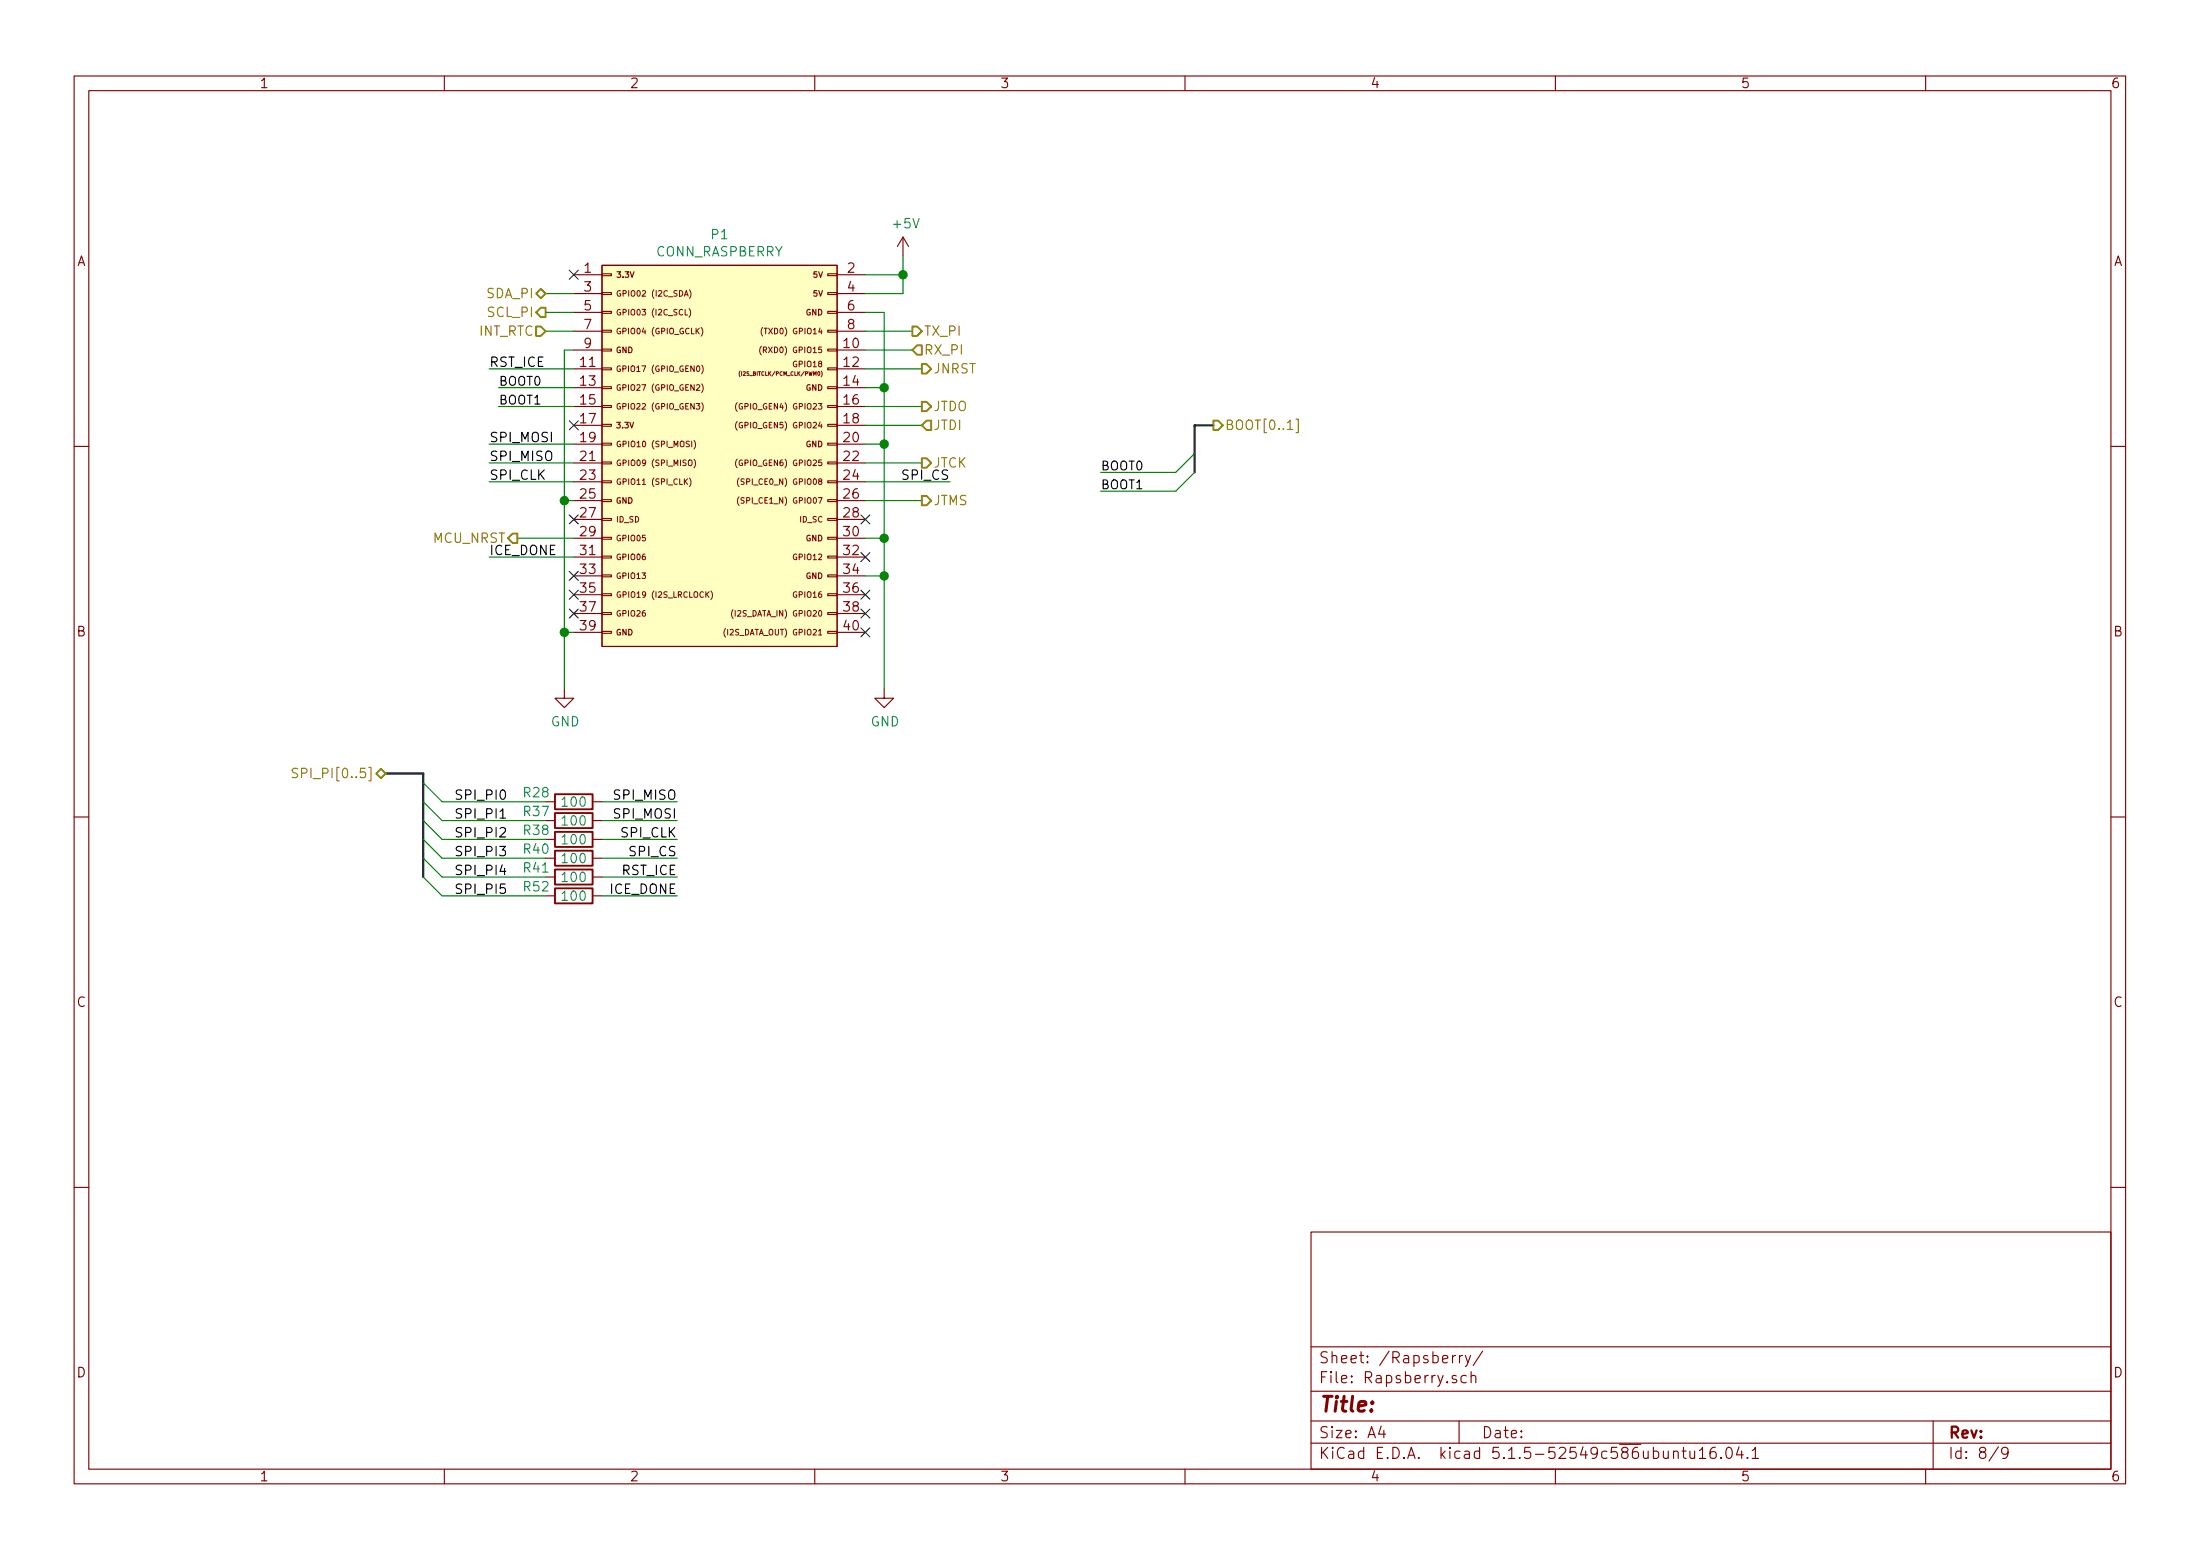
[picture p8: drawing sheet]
<svg xmlns="http://www.w3.org/2000/svg" width="297mm" height="210mm" viewBox="0 0 297 210" stroke-linecap="round" stroke-linejoin="round" font-family="sans-serif">
<g fill="none" stroke="#840000" stroke-width=".15">
<path d="M10 10.3h277v189.9h-277zM12 12.2h273v186.1h-273zM60 10.3v1.9M110 10.3v1.9M160 10.3v1.9M210 10.3v1.9M260 10.3v1.9M77.5 37.1h3.8M77.5 39.6h3.8M81.3 35.8h31.7v51.4h-31.7zM81.3 39.5h1.2v.2h-1.2zM81.3 37h1.2v.2h-1.2z"/>
<path d="M111.8 39.5h1.2v.2h-1.2zM111.8 37h1.2v.2h-1.2zM113 37.1h3.8M113 39.6h3.8M121.9 32l-.7 1.3M121.9 32v2.5M121.9 32l.8 1.3M77.5 47.2h3.8M77.5 49.8h3.8M77.5 52.3h3.8M77.5 54.9h3.8M77.5 57.4h3.8"/>
<path d="M77.5 59.9h3.8M77.5 42.2h3.8M77.5 44.7h3.8M81.3 59.8h1.2v.3h-1.2zM81.3 57.3h1.2v.2h-1.2zM81.3 54.7h1.2v.3h-1.2zM81.3 52.2h1.2v.2h-1.2zM81.3 49.7h1.2v.2h-1.2zM81.3 47.1h1.2v.3h-1.2zM81.3 44.6h1.2v.2h-1.2zM81.3 42h1.2v.3h-1.2zM111.8 59.8h1.2v.3h-1.2z"/>
<path d="M111.8 57.3h1.2v.2h-1.2zM111.8 54.7h1.2v.3h-1.2zM111.8 52.2h1.2v.2h-1.2zM111.8 49.7h1.2v.2h-1.2zM111.8 47.1h1.2v.3h-1.2zM111.8 44.6h1.2v.2h-1.2zM111.8 42h1.2v.3h-1.2zM113 47.2h3.8M113 49.8h3.8M113 52.3h3.8M113 54.9h3.8M113 57.4h3.8"/>
<path d="M113 59.9h3.8M113 42.2h3.8M113 44.7h3.8M10 60.2h2M77.5 62.5h3.8M77.5 65h3.8M77.5 67.6h3.8M77.5 70.1h3.8M77.5 72.6h3.8M77.5 75.2h3.8M77.5 77.7h3.8M81.3 77.6h1.2v.2h-1.2z"/>
<path d="M81.3 75.1h1.2v.2h-1.2zM81.3 72.5h1.2v.3h-1.2zM81.3 70h1.2v.2h-1.2zM81.3 67.4h1.2v.3h-1.2zM81.3 64.9h1.2v.2h-1.2zM81.3 62.4h1.2v.2h-1.2zM111.8 77.6h1.2v.2h-1.2zM111.8 75.1h1.2v.2h-1.2zM111.8 72.5h1.2v.3h-1.2zM111.8 70h1.2v.2h-1.2zM111.8 67.4h1.2v.3h-1.2zM111.8 64.9h1.2v.2h-1.2z"/>
<path d="M111.8 62.4h1.2v.2h-1.2zM113 62.5h3.8M113 65h3.8M113 67.6h3.8M113 70.1h3.8M113 72.6h3.8M113 75.2h3.8M113 77.7h3.8M285 60.2h2M76.2 93v1.2h1.3l-1.3 1.3-1.3-1.3h1.3M77.5 80.3h3.8M77.5 82.8h3.8"/>
<path d="M77.5 85.3h3.8M81.3 85.2h1.2v.3h-1.2zM81.3 82.7h1.2v.2h-1.2zM81.3 80.1h1.2v.3h-1.2zM111.8 85.2h1.2v.3h-1.2zM111.8 82.7h1.2v.2h-1.2zM111.8 80.1h1.2v.3h-1.2zM113 80.3h3.8M113 82.8h3.8M113 85.3h3.8M119.4 93v1.2h1.2l-1.2 1.3-1.3-1.3h1.3M10 110.3h2"/>
<path d="M73.7 118.4h1.2M73.7 115.8h1.2M73.7 113.3h1.2M73.7 110.7h1.2M73.7 108.2h1.2M80 118.4h1.3M80 115.8h1.3M80 113.3h1.3M80 110.7h1.3M80 108.2h1.3M285 110.3h2M73.7 120.9h1.2"/>
<path d="M80 120.9h1.3M10 160.2h2M177 166.3h108v32h-108zM285 160.2h2M60 198.3v1.9M110 198.3v1.9M160 198.3v1.9M177 194.8h108M177 191.8h108M177 187.8h108M177 181.8h108M186.5 192.5l-.4 1h1"/>
<path d="M186.8 193v1M196.5 182.9l-.2 .1-.2 .2M196.6 185.7l-.3-.1-.2 .1v.2a.48 .48 0 0 0 .5 .3l.1 .1-.1 .2-.1 .1-.4-.1M197 191.8v3M197.1 182.9v1M197.5 182.9a.37 .37 0 0 0-.4 .3M197.8 182.9l.4 1M198 185.7a.5 .5 0 0 0-.7 0v.6a.47 .47 0 0 0 .5 .3l.2-.1M198.6 182.9l-.6 1.4-.2 .1M198.6 185.7a.38 .38 0 0 1 .7 .1v.8M198.6 185.1v1.5M200.2 182.3l-1.3 2"/>
<path d="M210 198.3v1.9M226 196a.38 .38 0 0 1 .6 0v.8M227.1 195.8h.6M227.3 195.3v1.3l.1 .1 .3 .1M228.2 195.8v.9a.4 .4 0 0 0 .6 0M228.8 195.8v1M229.4 195.8l.3-.3 .2-.2v1.5M229.4 196.8h.9M231.6 195.3a.59 .59 0 0 0-.7 .7v.7a.51 .51 0 0 0 .7 0 .61 .61 0 0 0 0-.7 .57 .57 0 0 0-.7 0v.2M232.4 196.7v.1l-.1-.1h.1v.1M233.1 195.5a.37 .37 0 0 1 .4-.2 .37 .37 0 0 1 .3 .3 .77 .77 0 0 1-.4 1.2l-.3-.1a1.41 1.41 0 0 1 0-1.2zM234.8 195.2l-.4 1.1h1"/>
<path d="M235.2 195.8v1M235.9 196.7h.1l-.1 .1v-.1v.1M236.6 195.8l.3-.3 .1-.2v1.5M236.6 196.8h.8M260 198.3v1.9M261 191.8v6.5M269.8 195.2l-1.2 2M271.1 196l-.3 .3h-.2l-.3-.3v-.4a.47 .47 0 0 1 .5-.3l.2 .2a1.19 1.19 0 0 1-.2 1.2l-.4 .1"/>
</g>
<path d="M81.3 35.8h31.7v51.4h-31.7z" fill="#ffffc2" stroke="#ffffc2" stroke-width=".14"/>
<g fill="none" stroke="#840000" stroke-width=".14">
<path d="M83.8 39.3a.34 .34 0 0 0-.5 .3 .34 .34 0 0 0 .5 .3v-.3h-.2M93.1 39.1a.93 .93 0 0 1 0 1.2M83.7 41.8a.34 .34 0 0 0-.4 .4 .34 .34 0 0 0 .5 .2v-.2h-.2M83.7 59.6a.34 .34 0 0 0-.4 .3 .34 .34 0 0 0 .5 .3v-.2h-.2M83.7 49.4a.35 .35 0 0 0-.4 .4 .35 .35 0 0 0 .4 .3l.1-.3h-.2M83.7 54.5a.35 .35 0 0 0-.4 .3 .35 .35 0 0 0 .4 .4l.1-.3h-.2M83.7 52a.35 .35 0 0 0-.4 .3 .35 .35 0 0 0 .4 .3l.1-.3h-.2M93 41.7a.93 .93 0 0 1 0 1.1M93.7 59.4a.93 .93 0 0 1 0 1.2M94.7 44.2a.85 .85 0 0 1 0 1.2M94.7 49.3a.93 .93 0 0 1 0 1.1M94.7 54.4a.93 .93 0 0 1 0 1.1"/>
<path d="M94.7 51.8a.93 .93 0 0 1 0 1.2M99.5 54.4a.85 .85 0 0 0 0 1.1M99.5 56.9a.85 .85 0 0 0 0 1.2M99.9 50.1l-.1 .3 .1 .4M102.8 46.7a.85 .85 0 0 0 0 1.2M103 44.2a.93 .93 0 0 0 0 1.2M110.5 50.2a.23 .23 0 0 1 .2 .2 .23 .23 0 0 1-.2 .2zM110.5 54.5h.5l-.3 .3 .3 .1-.1 .3-.4-.1M110.7 57l-.2 .5h.5M110.7 44.3l-.2 .5h.5M110.9 50.1l.1 .1a.56 .56 0 0 1-.1 .6M110.9 46.8h-.3l-.1 .4h.4v.3l-.1 .1-.3-.1"/>
<path d="M83.7 62.1a.34 .34 0 0 0-.4 .4 .34 .34 0 0 0 .5 .3v-.3h-.2M83.7 79.9a.34 .34 0 0 0-.4 .4 .34 .34 0 0 0 .5 .2v-.2h-.2M83.8 64.7a.34 .34 0 0 0-.5 .3 .34 .34 0 0 0 .5 .3v-.3h-.2M93.1 64.5a.93 .93 0 0 1 0 1.2M93.7 62a.93 .93 0 0 1 0 1.1M96 79.8a.93 .93 0 0 1 0 1.1M99.5 62a.85 .85 0 0 0 0 1.1M99.8 64.5a.85 .85 0 0 0 0 1.2M99.8 67.1a.85 .85 0 0 0 0 1.1M110.5 67.2h.5l-.3 .7M110.7 64.9l-.2-.1 .2-.2h.1l.2 .2-.1 .1-.3 .1-.1 .1 .2 .3 .2-.1 .1-.1-.2-.3M110.9 62.1h-.3l-.1 .3h.4l.1 .3-.2 .1h-.3"/>
<path d="M99 82.3a.85 .85 0 0 0 0 1.2M110.5 85.7h.4M110.6 82.5l.1-.1a.41 .41 0 0 1 .3 .4 .41 .41 0 0 1-.3 .4l-.2-.3z"/>
</g>
<path d="M74.9 117.3h5.1v2.1h-5.1zM74.9 114.8h5.1v2h-5.1zM74.9 112.3h5.1v2h-5.1zM74.9 109.7h5.1v2.1h-5.1zM74.9 107.2h5.1v2h-5.1zM74.9 119.9h5.1v2h-5.1z" fill="none" stroke="#840000" stroke-width=".25"/>
<path d="M163.8 57.4h-2.5v6.3M52.1 104.4h5v14" fill="none" stroke="#000084" stroke-width=".3"/>
<g fill="none" stroke="#008400" stroke-width=".15">
<path d="M73.7 39.6h3.8M116.8 37.1h5.1M121.9 34.5v5.1h-5.1M66 49.8h11.5M66 59.9h11.5M67.3 54.9h10.2M67.3 52.3h10.2M73.7 44.7h3.8M73.7 42.2h3.8M77.5 47.2h-1.3v45.8M116.8 42.2h2.6v50.8M116.8 44.7h6.4"/>
<path d="M116.8 47.2h6.4M116.8 54.9h7.7M116.8 57.4h7.7M116.8 49.8h7.7M116.8 52.3h2.6M116.8 59.9h2.6M66 62.5h11.5M66 75.2h11.5M66 65h11.5M69.8 72.6h7.7M76.2 67.6h1.3M116.8 72.6h2.6"/>
<path d="M116.8 77.7h2.6M116.8 62.5h7.7M116.8 67.6h7.7M116.8 65h11.5M161.3 61.2l-2.6 2.5h-10.1M161.3 63.7l-2.6 2.6h-10.1M76.2 85.3h1.3M57.1 115.8l2.6 2.6h14M57.1 113.3l2.6 2.5h14M57.1 110.7l2.6 2.6h14M57.1 108.2l2.6 2.5h14M57.1 105.7l2.6 2.5h14"/>
<path d="M57.1 118.4l2.6 2.5h14M81.3 118.4h10.1M81.3 115.8h10.1M81.3 113.3h10.1M81.3 110.7h10.1M81.3 108.2h10.1M81.3 120.9h10.1"/>
</g>
<g fill="none" stroke="#848400" stroke-width=".25">
<path d="M72.4 39.6l.6-.6 .7 .6-.7 .7zM72.4 44.1h.6l.7 .6-.7 .6h-.6zM73 41.5h.7v1.3h-.7l-.6-.6zM123.2 44.1h.6l.7 .6-.7 .6h-.6zM123.8 46.6h.7v1.3h-.7l-.6-.7zM124.5 54.2h.6l.6 .7-.6 .6h-.6zM124.5 49.1h.6l.6 .7-.6 .6h-.6zM125.1 56.8h.6v1.2h-.6l-.6-.6zM163.8 56.8h.7l.6 .6-.6 .6h-.7zM69.2 72h.6v1.3h-.6l-.6-.7zM124.5 66.9h.6l.6 .7-.6 .6h-.6zM124.5 61.8h.6l.6 .7-.6 .6h-.6z"/>
<path d="M50.8 104.4l.6-.6 .7 .6-.7 .6z"/>
</g>
<path d="M175 56.6h.3v1.8h-.3M40.2 103.8l-.5-.1-.2 .1a.29 .29 0 0 0 0 .3 .29 .29 0 0 0 .2 .2l.4 .2a.28 .28 0 0 1 .1 .3 .28 .28 0 0 1-.3 .1h-.5" fill="none" stroke="#848400" stroke-width=".15"/>
<g fill="#008400" stroke="#008400" stroke-width=".25">
<circle cx="76.2" cy="85.3" r=".51"/>
<circle cx="121.9" cy="37.1" r=".51"/>
<circle cx="119.4" cy="77.7" r=".51"/>
<circle cx="119.4" cy="72.6" r=".51"/>
<circle cx="119.4" cy="59.9" r=".51"/>
<circle cx="119.4" cy="52.3" r=".51"/>
<circle cx="76.2" cy="67.6" r=".51"/>
</g>
<g fill="none" stroke="#000084" stroke-width=".15">
<path d="M76.9 36.5l1.2 1.2M78.1 36.5l-1.2 1.2M76.9 56.8l1.2 1.2M78.1 56.8l-1.2 1.2M76.9 69.5l1.2 1.2M76.9 77.1l1.2 1.2M76.9 79.6l1.2 1.3M78.1 69.5l-1.2 1.2M78.1 77.1l-1.2 1.2M78.1 79.6l-1.2 1.3M116.2 69.5l1.2 1.2M116.2 74.6l1.2 1.2"/>
<path d="M116.2 79.6l1.2 1.3M117.4 69.5l-1.2 1.2M117.4 74.6l-1.2 1.2M117.4 79.6l-1.2 1.3M76.9 82.2l1.2 1.2M78.1 82.2l-1.2 1.2M116.2 82.2l1.2 1.2M116.2 84.7l1.2 1.2M117.4 82.2l-1.2 1.2M117.4 84.7l-1.2 1.2"/>
</g>
<text font-size="2.8" fill="#840000" x="178" y="190.5">Title:</text>
<g font-size="2.1" fill="#840000">
<text x="178" y="184">Sheet: /Rapsberry/</text>
<text x="178" y="186.7">File: Rapsberry.sch</text>
<text x="178" y="196.9">KiCad E.D.A. kicad 5.1.5-52549c586ubuntu16.04.1</text>
<text x="178" y="194.1">Size: A4</text>
<text x="200" y="194.1">Date:</text>
<text x="263" y="194.1">Rev:</text>
<text x="263" y="196.9">Id: 8/9</text>
</g>
<g font-size="1.8" fill="#840000">
<text x="35" y="11.9">1</text>
<text x="85" y="11.9">2</text>
<text x="135" y="11.9">3</text>
<text x="185" y="11.9">4</text>
<text x="235" y="11.9">5</text>
<text x="285" y="11.9">6</text>
<text x="10.4" y="35.9">A</text>
<text x="285.4" y="35.9">A</text>
<text x="78.9" y="36.8">1</text>
<text x="78.9" y="39.4">3</text>
<text x="78.9" y="41.9">5</text>
<text x="114.5" y="36.8">2</text>
<text x="114.5" y="39.4">4</text>
<text x="114.5" y="41.9">6</text>
<text x="78.9" y="44.4">7</text>
<text x="78.9" y="47">9</text>
<text x="114" y="47">10</text>
<text x="114.5" y="44.4">8</text>
<text x="78.4" y="49.5">11</text>
<text x="78.4" y="52.1">13</text>
<text x="114" y="49.5">12</text>
<text x="114" y="52.1">14</text>
<text x="78.4" y="54.6">15</text>
<text x="78.4" y="57.1">17</text>
<text x="78.4" y="59.7">19</text>
<text x="114" y="54.6">16</text>
<text x="114" y="57.1">18</text>
<text x="114" y="59.7">20</text>
<text x="78.4" y="62.2">21</text>
<text x="78.4" y="64.8">23</text>
<text x="114" y="62.2">22</text>
<text x="114" y="64.8">24</text>
<text x="78.4" y="67.3">25</text>
<text x="78.4" y="69.8">27</text>
<text x="114" y="67.3">26</text>
<text x="114" y="69.8">28</text>
<text x="78.4" y="72.4">29</text>
<text x="78.4" y="74.9">31</text>
<text x="78.4" y="77.5">33</text>
<text x="114" y="72.4">30</text>
<text x="114" y="74.9">32</text>
<text x="114" y="77.5">34</text>
<text x="78.4" y="80">35</text>
<text x="78.4" y="82.5">37</text>
<text x="114" y="80">36</text>
<text x="114" y="82.5">38</text>
<text x="10.4" y="85.9">B</text>
<text x="78.4" y="85.1">39</text>
<text x="114" y="85.1">40</text>
<text x="285.4" y="85.9">B</text>
<text x="10.4" y="135.9">C</text>
<text x="285.4" y="135.9">C</text>
<text x="10.4" y="185.9">D</text>
<text x="285.4" y="185.9">D</text>
<text x="35" y="199.9">1</text>
<text x="85" y="199.9">2</text>
<text x="135" y="199.9">3</text>
<text x="185" y="199.9">4</text>
<text x="235" y="199.9">5</text>
<text x="285" y="199.9">6</text>
</g>
<g font-size="1.8" fill="#008484">
<text x="88.5" y="34.6">CONN_RASPBERRY</text>
<text x="96.1" y="32.3">P1</text>
<text x="120.7" y="30.8">+5V</text>
<text x="74.4" y="98">GND</text>
<text x="117.6" y="98">GND</text>
<text x="70.8" y="107.6">R28</text>
<text x="70.8" y="112.7">R38</text>
<text x="70.8" y="110.2">R37</text>
<text x="76" y="114">100</text>
<text x="76" y="111.4">100</text>
<text x="76" y="108.9">100</text>
<text x="70.8" y="117.8">R41</text>
<text x="70.8" y="115.2">R40</text>
<text x="76" y="119">100</text>
<text x="76" y="116.5">100</text>
<text x="70.8" y="120.3">R52</text>
<text x="76" y="121.6">100</text>
</g>
<g font-size="1.8" fill="#848400">
<text x="65.7" y="40.3">SDA_PI</text>
<text x="64.7" y="45.3">INT_RTC</text>
<text x="65.9" y="42.8">SCL_PI</text>
<text x="124.7" y="45.3">TX_PI</text>
<text x="124.7" y="47.9">RX_PI</text>
<text x="126" y="50.4">JNRST</text>
<text x="126" y="58">JTDI</text>
<text x="126" y="55.5">JTDO</text>
<text x="165.4" y="58">BOOT[0..1]</text>
<text x="126" y="63.1">JTCK</text>
<text x="126" y="68.2">JTMS</text>
<text x="58.5" y="73.3">MCU_NRST</text>
<text x="40.9" y="105">SPI_PI[0..5]</text>
</g>
<g font-size="1.8">
<text x="66" y="49.5">RST_ICE</text>
<text x="66" y="59.7">SPI_MOSI</text>
<text x="66" y="62.2">SPI_MISO</text>
<text x="66" y="64.8">SPI_CLK</text>
<text x="122" y="64.8">SPI_CS</text>
<text x="66" y="74.9">ICE_DONE</text>
<text x="62.1" y="107.9">SPI_PI0</text>
<text x="83.1" y="107.9">SPI_MISO</text>
<text x="62.1" y="113">SPI_PI2</text>
<text x="62.1" y="110.5">SPI_PI1</text>
<text x="83.1" y="110.5">SPI_MOSI</text>
<text x="84" y="113">SPI_CLK</text>
<text x="62.1" y="118.1">SPI_PI4</text>
<text x="62.1" y="115.6">SPI_PI3</text>
<text x="84" y="118.1">RST_ICE</text>
<text x="85.1" y="115.6">SPI_CS</text>
<text x="62.1" y="120.6">SPI_PI5</text>
<text x="82.4" y="120.6">ICE_DONE</text>
</g>
<g font-size="1.7">
<text x="67.3" y="52.1">BOOT0</text>
<text x="67.3" y="54.6">BOOT1</text>
<text x="148.6" y="63.5">BOOT0</text>
<text x="148.6" y="66">BOOT1</text>
</g>
<g font-size="1.1" fill="#840000">
<text x="83.4" y="37.5">3.3V</text>
<text x="83.7" y="40">GPIO02 (I2C_SDA)</text>
<text x="109.8" y="40">5V</text>
<text x="109.8" y="37.5">5V</text>
<text x="83.2" y="47.6">GND</text>
<text x="83.6" y="45.1">GPIO04 (GPIO_GCLK)</text>
<text x="83.7" y="42.6">GPIO03 (I2C_SCL)</text>
<text x="102.9" y="47.6">(RXD0) GPIO15</text>
<text x="103.1" y="45.1">(TXD0) GPIO14</text>
<text x="108.8" y="42.6">GND</text>
<text x="83.7" y="50.2">GPIO17 (GPIO_GEN0)</text>
<text x="83.7" y="52.7">GPIO27 (GPIO_GEN2)</text>
<text x="107.1" y="49.5">GPIO18</text>
<text x="108.8" y="52.7">GND</text>
<text x="83.3" y="57.8">3.3V</text>
<text x="83.7" y="55.3">GPIO22 (GPIO_GEN3)</text>
<text x="99.6" y="55.3">(GPIO_GEN4) GPIO23</text>
<text x="99.6" y="57.8">(GPIO_GEN5) GPIO24</text>
<text x="83.7" y="65.4">GPIO11 (SPI_CLK)</text>
<text x="83.7" y="62.9">GPIO09 (SPI_MISO)</text>
<text x="83.7" y="60.3">GPIO10 (SPI_MOSI)</text>
<text x="99.6" y="62.9">(GPIO_GEN6) GPIO25</text>
<text x="100" y="65.4">(SPI_CE0_N) GPIO08</text>
<text x="108.8" y="60.3">GND</text>
<text x="83.2" y="68">GND</text>
<text x="83.2" y="70.5">ID_SD</text>
<text x="100" y="68">(SPI_CE1_N) GPIO07</text>
<text x="108" y="70.5">ID_SC</text>
<text x="83.3" y="73">GPIO05</text>
<text x="83.3" y="75.6">GPIO06</text>
<text x="107.1" y="75.6">GPIO12</text>
<text x="108.8" y="73">GND</text>
<text x="83.3" y="78.1">GPIO13</text>
<text x="83.3" y="83.2">GPIO26</text>
<text x="83.7" y="80.7">GPIO19 (I2S_LRCLOCK)</text>
<text x="99.1" y="83.2">(I2S_DATA_IN) GPIO20</text>
<text x="107.1" y="80.7">GPIO16</text>
<text x="108.8" y="78.1">GND</text>
<text x="83.2" y="85.7">GND</text>
<text x="97.9" y="85.7">(I2S_DATA_OUT) GPIO21</text>
</g>
<text font-size=".7" fill="#840000" x="100.2" y="50.7">(I2S_BITCLK/PCM_CLK/PWM0)</text>
</svg>
